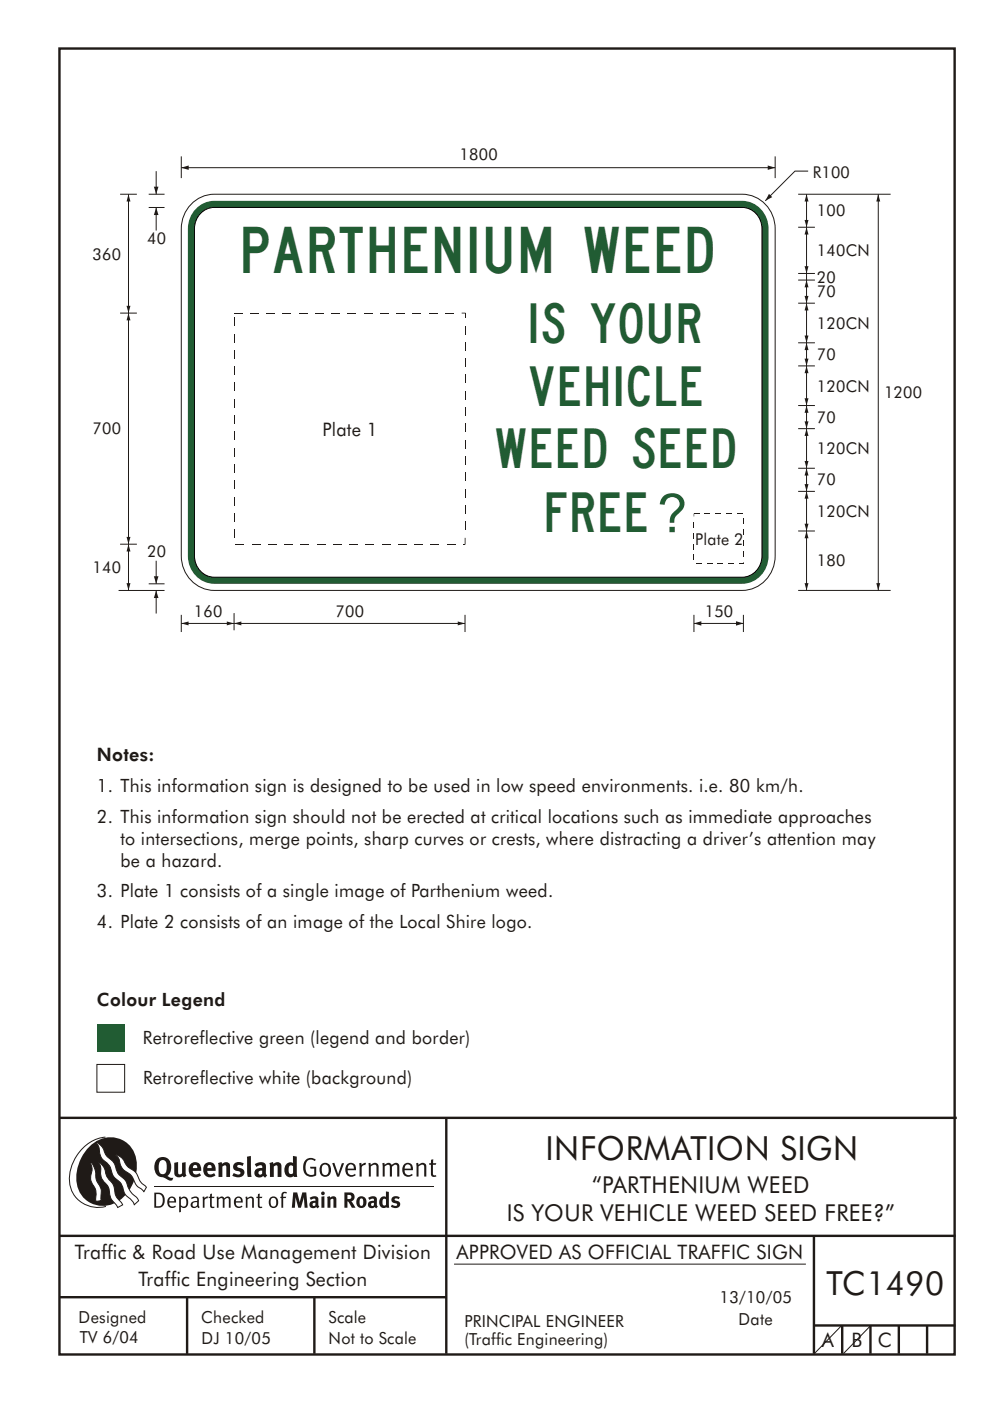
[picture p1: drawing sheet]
<svg xmlns="http://www.w3.org/2000/svg" width="210mm" height="297mm" viewBox="0 0 210 297" stroke-linecap="round" stroke-linejoin="round" font-family="sans-serif">
<g fill="none" stroke="#1f1a17" stroke-width=".51">
<path d="M12.6 10.3h189.9v276.9h-189.9zM12.7 237h190.3M94.7 236.9v50.1M12.7 262h190M12.7 275h82M39.7 275v12M66.7 275v12M172.7 262v25M172.7 281h30M178.7 281v6M184.7 281v6M190.7 281v6"/>
<path d="M196.7 281v6"/>
</g>
<path d="M96.3 268h74.7" fill="none" stroke="#1f1a17" stroke-width=".21"/>
<path d="M20.6 217.2h5.8v5.9h-5.8z" fill="#215c33"/>
<path d="M20.6 225.7h5.8v5.9h-5.8z" fill-rule="evenodd" fill="#fff" stroke="#1f1a17" stroke-width=".21"/>
<g fill="#1f1a17">
<path d="M64.9 245.9a1.61 1.61 0 0 1 2.1 0l-.2 .3a1.17 1.17 0 0 0-1.4-.2 1.17 1.17 0 0 0-.6 1.3 1.42 1.42 0 0 0 1.2 1.8l.7-.1v-1.2h-.8l-.1-.4h1.3v1.8a1.82 1.82 0 0 1-2.2 0 1.82 1.82 0 0 1-.6-2.1l.2-.7z" fill-rule="evenodd"/>
<path d="M68.2 246.8a1.77 1.77 0 0 0 .4 2.6 1.39 1.39 0 0 0 1.4-.4 1.39 1.39 0 0 0 .2-1.5 1.19 1.19 0 0 0-2-.7zM68.5 247a.83 .83 0 0 1 1 .1 .83 .83 0 0 1 .2 1 .75 .75 0 0 1-.6 1 .75 .75 0 0 1-.8-.8v-.9z" fill-rule="evenodd"/>
<path d="M70.5 246.6l.4-.1 .8 2.5 .8-2.4h.5l-1.1 2.9h-.4z" fill-rule="evenodd"/>
<path d="M73.6 246.9a1.74 1.74 0 0 0 .5 2.5h.9l.5-.3-.2-.2a.89 .89 0 0 1-1.1 .2 .89 .89 0 0 1-.4-1h1.7a1.15 1.15 0 0 0-.4-1.4 1.15 1.15 0 0 0-1.5 .2zM74 247.1a.67 .67 0 0 1 .8-.1 .67 .67 0 0 1 .3 .8h-1.3z" fill-rule="evenodd"/>
<path d="M76.2 246.6l.4-.1 .1 .5 .5-.4h.5l-.2 .4a.61 .61 0 0 0-.8 .7v1.8h-.4z" fill-rule="evenodd"/>
<path d="M78.1 246.6l.5-.1 .1 .5a.89 .89 0 0 1 .9-.5 .89 .89 0 0 1 .7 .8v2.2h-.4v-2.2l-.1-.3-.3-.1-.8 .4v2.2h-.4z" fill-rule="evenodd"/>
<path d="M81.1 246.6l.4-.1 .1 .5a.83 .83 0 0 1 .8-.5 .83 .83 0 0 1 .7 .5 .86 .86 0 0 1 .9-.5 .86 .86 0 0 1 .7 .8v2.2h-.4l-.1-2.4a.5 .5 0 0 0-.8 0l-.2 .3v2.1h-.5v-2.3l-.4-.2-.7 .3v2.2h-.4z" fill-rule="evenodd"/>
<path d="M85.7 246.9a1.74 1.74 0 0 0 .5 2.5h.9l.5-.3-.2-.2a.89 .89 0 0 1-1.1 .2 .89 .89 0 0 1-.4-1h1.7a1.15 1.15 0 0 0-.5-1.4 1.15 1.15 0 0 0-1.4 .2zM86 247.1a.67 .67 0 0 1 .9-.1 .67 .67 0 0 1 .3 .8h-1.3z" fill-rule="evenodd"/>
<path d="M88.3 246.6l.4-.1 .1 .5a.89 .89 0 0 1 .9-.5 .89 .89 0 0 1 .7 .8v2.2h-.4v-2.2l-.1-.3-.3-.1-.8 .4v2.2h-.4z" fill-rule="evenodd"/>
<path d="M91.5 245.9l.4-.1v.8h.7l-.2 .4h-.5v2l.1 .2 .5-.1 .1 .3a.71 .71 0 0 1-1.2-.5v-1.9h-.3v-.4h.3z" fill-rule="evenodd"/>
<path d="M37 246.5l.8-.1v2a.46 .46 0 0 0 .2 .6 .46 .46 0 0 0 .6-.3v-2.2l.8-.1v2.3l.2 .6-.6 .3-.2-.3a1.03 1.03 0 0 1-1.2 .3 1.03 1.03 0 0 1-.6-1.1z" fill-rule="evenodd"/>
<path d="M40.4 246.8a1.64 1.64 0 0 0 0 2.3 1.64 1.64 0 0 0 2.3 .1l-.4-.5a.78 .78 0 0 1-.9 .3 .78 .78 0 0 1-.5-.8h1.8a1.37 1.37 0 0 0-.6-1.6 1.37 1.37 0 0 0-1.7 .2zM41 247.2a.48 .48 0 0 1 .7-.1 .48 .48 0 0 1 .2 .6h-1z" fill-rule="evenodd"/>
<path d="M43.5 246.8a1.65 1.65 0 0 0-.2 2 1.65 1.65 0 0 0 1.9 .7l.5-.3-.3-.5a.78 .78 0 0 1-.9 .3 .78 .78 0 0 1-.5-.8h1.8a1.37 1.37 0 0 0-.6-1.6 1.37 1.37 0 0 0-1.7 .2zM44.1 247.2a.48 .48 0 0 1 .6-.1 .48 .48 0 0 1 .2 .6h-.9z" fill-rule="evenodd"/>
<path d="M46.3 246.6l.7-.2 .1 .4a.95 .95 0 0 1 1-.4 .95 .95 0 0 1 .7 .9v2.2h-.8v-2.2l-.3-.2-.5 .3v2.1h-.8z" fill-rule="evenodd"/>
<path d="M49.7 246.8a1.73 1.73 0 0 1 2-.2l-.2 .6-.6-.2a.42 .42 0 0 0-.6 .3l.2 .2a1.23 1.23 0 0 1 1.4 1.1 1.47 1.47 0 0 1-2.3 .8l-.3-.1 .3-.6 .7 .3a.47 .47 0 0 0 .7-.3 .87 .87 0 0 0-1-.5l-.4-.3-.1-.3z" fill-rule="evenodd"/>
<path d="M54.1 246.8l.3 .6 .3-.2a.62 .62 0 0 1 .9 0v.4a1.21 1.21 0 0 0-1.3 .4 1.21 1.21 0 0 0-.2 1.3 1.19 1.19 0 0 0 1.7 0l.5 .4 .4-.5-.3-.4v-1.3a.96 .96 0 0 0-1.3-1.1zM55 248.3l.6-.1v.6a.43 .43 0 0 1-.6 .2 .43 .43 0 0 1 0-.7z" fill-rule="evenodd"/>
<path d="M57.2 246.6l.7-.2 .1 .4a.95 .95 0 0 1 1-.4 .95 .95 0 0 1 .7 .9v2.2h-.8v-2.2l-.3-.2-.5 .3v2.1h-.8z" fill-rule="evenodd"/>
<path d="M62.2 245.1v1.5a1.29 1.29 0 0 0-1.4 .1 1.29 1.29 0 0 0-.5 1.4 1.24 1.24 0 0 0 .5 1.3 1.24 1.24 0 0 0 1.5-.1l.1 .2h.7l-.1-4.3zM61.5 247.1h.4l.3 .2v1.4l-.3 .2a.48 .48 0 0 1-.6-.4 1.52 1.52 0 0 1 .2-1.4z" fill-rule="evenodd"/>
<path d="M52.4 245.2l.8-.1 .2 4.4h-.8l-.1-.1z" fill-rule="evenodd"/>
</g>
<path d="M22.4 241.1a9 9 0 0 0-7.4 10.9 6.2 6.2 0 0 0 7.5 3.8M32.7 251.6h59.4" fill="none" stroke="#1f1a17" stroke-width=".21"/>
<path d="M19.1 243a5.7 5.7 0 0 1 6.5-1.4 5.7 5.7 0 0 1 3.4 5.7 8.6 8.6 0 0 1-6.2 8.3 5.7 5.7 0 0 1-6.5-7 9.9 9.9 0 0 1 2.8-5.6z" fill-rule="evenodd" fill="#1f1a17"/>
<path d="M24.4 244.8a3.1 3.1 0 0 1 2.3 2.1l.8 .8a3.2 3.2 0 0 1 2 2.3l.4 .7 1.2 1-.6 1-.2-.4a3.5 3.5 0 0 1-1.9-2 3.8 3.8 0 0 0-2.1-2.2 3.5 3.5 0 0 1-1-2.2zM20.4 242.2a3.4 3.4 0 0 1 1.9 2.4l.7 .9a3.3 3.3 0 0 1 1.7 2.5 4.4 4.4 0 0 0 1.7 2.1l.3 .3a6.1 6.1 0 0 0 2.5 3.7l.2 .5-.9 .8a6.1 6.1 0 0 0-1.9-2.2l-.4-.7a3.6 3.6 0 0 0-1.9-2.8l-.6-1a3.6 3.6 0 0 0-1.9-2.8 3.7 3.7 0 0 1-.8-2.5zM21 246.4a3.4 3.4 0 0 1 1.5 2.7l.6 .9a3.8 3.8 0 0 1 1.4 3.2l.3 .7 1.2 1.6-1 .5-.5-.8a3.2 3.2 0 0 1-1.3-2.7 4.3 4.3 0 0 0-1.4-2.3 4.7 4.7 0 0 1-.5-2.9zM19.2 246.4a5.1 5.1 0 0 1 1.2 3.6l.3 .7a3.1 3.1 0 0 1 .7 3l.1 .9-1.1 .1-.1-.8a3.5 3.5 0 0 0-.9-3.2 3.6 3.6 0 0 1 .1-2.5z" fill-rule="evenodd" fill="#fff" stroke="#1f1a17" stroke-width=".21"/>
<g fill="#1f1a17">
<path d="M33.4 245.7a2.51 2.51 0 0 0 .4 3.8l.8 .1a2.78 2.78 0 0 0 2 .6l.2-.5h-.6l-.7-.4a2.56 2.56 0 0 0 0-3.7 1.83 1.83 0 0 0-2.1 .1zM34 246.1a.87 .87 0 0 1 1 0 .87 .87 0 0 1 .4 1v.4a1.17 1.17 0 0 1-.9 1.4h-.3a2.38 2.38 0 0 1-.2-2.8z" fill-rule="evenodd"/>
<path d="M33.1 253.2v2.5a1.12 1.12 0 0 0 1.2-.2 1.12 1.12 0 0 0 .2-1.2l-.1-.6-.3-.4zM32.7 252.9h1.1a1.67 1.67 0 0 1 1.2 1.6 1.67 1.67 0 0 1-1.3 1.6h-1zM36.1 254.1l-.2 .6h1.1a.55 .55 0 0 0-.3-.7 .55 .55 0 0 0-.6 .1zM35.8 254a.95 .95 0 0 1 1.2-.2 .95 .95 0 0 1 .4 1.2h-1.5a.72 .72 0 0 0 .4 .8 .72 .72 0 0 0 .9-.2l.1 .2a1.15 1.15 0 0 1-1.5 .1 1.15 1.15 0 0 1-.2-1.5zM38.4 254.3v1.2a.7 .7 0 0 0 .9 .2 .7 .7 0 0 0 .2-1 .61 .61 0 0 0-.4-.7 .61 .61 0 0 0-.7 .3zM38 253.7h.3l.1 .3a.95 .95 0 0 1 1.2-.1 .95 .95 0 0 1 .3 1.2 .92 .92 0 0 1-.5 .9 .92 .92 0 0 1-1-.1v1.1h-.4zM40.9 255.1a.5 .5 0 0 0 .2 .8 .5 .5 0 0 0 .7-.4v-.6zM40.5 254a1 1 0 0 1 1.7 .3v1.3l.2 .3-.2 .3-.3-.4a.78 .78 0 0 1-1.4-.1 .78 .78 0 0 1 .8-1l.5-.1a.58 .58 0 0 0-.3-.6 .58 .58 0 0 0-.7 .2zM43 253.8l.3-.1 .1 .4 .3-.3 .5-.1-.2 .4a.52 .52 0 0 0-.6 .5v1.5h-.4zM44.6 253.2l.4-.1-.1 .6h.6l-.1 .3h-.5v1.5a.35 .35 0 0 0 .6 .3v.2a.57 .57 0 0 1-.6 .1 .57 .57 0 0 1-.3-.5v-1.6h-.3v-.3h.3zM45.9 253.8l.4-.1 .1 .3 .2-.2a.64 .64 0 0 1 1 .3 .7 .7 0 0 1 .8-.4 .7 .7 0 0 1 .5 .6v1.8h-.4v-1.8l-.2-.3-.7 .4v1.7h-.3v-1.7a.38 .38 0 0 0-.3-.4 .38 .38 0 0 0-.5 .2l-.1 .1v1.8h-.4zM50.2 254.1l-.2 .6h1.1a.55 .55 0 0 0-.2-.7 .55 .55 0 0 0-.7 .1zM49.9 254a.95 .95 0 0 1 1.2-.2 .95 .95 0 0 1 .4 1.2h-1.5a.72 .72 0 0 0 .4 .8 .72 .72 0 0 0 .9-.2l.1 .2a1.15 1.15 0 0 1-1.5 .1 1.15 1.15 0 0 1-.2-1.5zM52.1 253.8l.3-.1 .1 .3a.72 .72 0 0 1 .8-.3 .72 .72 0 0 1 .6 .6v1.8h-.4v-1.6a.45 .45 0 0 0-.3-.5 .45 .45 0 0 0-.5 .2l-.2 .1v1.8h-.3zM54.7 253.2l.4-.1v.6h.6l-.1 .3h-.5v1.5a.35 .35 0 0 0 .5 .3v.2a.57 .57 0 0 1-.6 .1 .57 .57 0 0 1-.3-.5v-1.6h-.3v-.3h.3zM57.6 254.1l-.2 .7a.65 .65 0 0 0 .3 .9 .65 .65 0 0 0 .8-.2l.1-.1a.93 .93 0 0 0-.7-1.4zM57.3 254a1.12 1.12 0 0 1 1.4 0 1.12 1.12 0 0 1 .2 1.5 1.01 1.01 0 0 1-1.2 .6 1.01 1.01 0 0 1-.7-1.2zM59.9 252.9l.5-.2 .5 .1-.2 .3-.3-.1-.3 .2v.5h.6l-.1 .3h-.5v2.1h-.4v-2.1h-.2v-.3h.2zM62.2 252.8l-.3 3.3h.7l.1-2.3 .6 2.3h.5l.7-2.3 .1 2.3h.7l-.3-3.3h-.9l-.5 2.2-.5-2.2zM65.7 254l.3 .4a.51 .51 0 0 1 .5-.3 .51 .51 0 0 1 .4 .4v.1a.88 .88 0 0 0-1.1 .3 .88 .88 0 0 0 .2 1.2 .9 .9 0 0 0 1.1-.2l.3 .3 .4-.4-.3-.3v-1a.87 .87 0 0 0-.4-.9 .87 .87 0 0 0-1 .2zM66.4 255.1l.5-.1v.5l-.1 .2h-.3l-.2-.2zM68.2 253.7v2.4h.6v-2.5zM68.1 253a.4 .4 0 0 0 .8 0 .4 .4 0 0 0-.8 0zM69.4 253.8l.1 2.3h.6v-1.7a.33 .33 0 0 1 .4-.3 .33 .33 0 0 1 .2 .4v1.6h.7v-1.8a.75 .75 0 0 0-.6-.6 .75 .75 0 0 0-.8 .2v-.3zM73.1 252.8v3.3h.6v-1.4l.3 .2 .7 1.2h.7l-.9-1.4a.94 .94 0 0 0 .7-1.1 .94 .94 0 0 0-.9-.8zM73.7 253.3a.51 .51 0 0 1 .7 .2 .51 .51 0 0 1-.1 .7h-.6zM75.9 254a1.19 1.19 0 0 0-.1 1.7 1.19 1.19 0 0 0 1.7 0 1.19 1.19 0 0 0 0-1.7 1.19 1.19 0 0 0-1.6 0zM76.5 254.2l.2-.1a.99 .99 0 0 1 0 1.6 1.06 1.06 0 0 1-.2-1.5zM78.1 254l.3 .4a.51 .51 0 0 1 .5-.3 .51 .51 0 0 1 .4 .4v.1a.88 .88 0 0 0-1.1 .3 .88 .88 0 0 0 .2 1.2 .9 .9 0 0 0 1.1-.2l.3 .3 .4-.4-.2-.3v-1a.87 .87 0 0 0-.5-.9 .87 .87 0 0 0-1 .2zM78.9 255.1l.4-.1v.5l-.1 .2h-.3l-.2-.2zM81.9 252.6v1.2a1.2 1.2 0 0 0-1.4 .5 1.2 1.2 0 0 0 .2 1.5l.5 .3 .8-.2v.2h.6l-.1-3.4zM81.4 254.2l.5 .1-.1 1.2a.46 .46 0 0 1-.5 0 .46 .46 0 0 1-.2-.6zM83.3 253.8a.79 .79 0 0 0-.2 1 .79 .79 0 0 0 1 .4 .33 .33 0 0 1 0 .5 .33 .33 0 0 1-.5-.1l-.5-.2-.2 .5a1.15 1.15 0 0 0 1.2 .3 1.15 1.15 0 0 0 .8-1 1.49 1.49 0 0 0-1.2-.8 .4 .4 0 0 1 .3-.4 .4 .4 0 0 1 .4 .2l.2 .1 .2-.5a1.47 1.47 0 0 0-1.5 0z" fill-rule="evenodd"/>
</g>
<path d="M40.9 43a6.8 6.8 0 0 1 4.6-1.8h112a7.2 7.2 0 0 1 7 7.3v69.4a7.2 7.2 0 0 1-7 7.3h-112a7.2 7.2 0 0 1-7-7.3v-69.4a7.5 7.5 0 0 1 2.4-5.5zM178.5 281.1l-5.7 5.9" fill="none" stroke="#1f1a17" stroke-width=".21"/>
<path d="M41.5 44.3a5.5 5.5 0 0 1 4-1.7h112a5.8 5.8 0 0 1 5.6 5.9v69.4a5.8 5.8 0 0 1-5.6 5.9h-112a5.8 5.8 0 0 1-5.6-5.9v-69.4a6.1 6.1 0 0 1 1.6-4.2z" fill-rule="evenodd" fill="#215c33"/>
<path d="M42.8 45a4 4 0 0 1 2.7-1h112a4.4 4.4 0 0 1 4.2 4.5v69.4a4.4 4.4 0 0 1-4.2 4.5h-112a4.4 4.4 0 0 1-4.2-4.5v-69.4a4.7 4.7 0 0 1 1.5-3.5z" fill-rule="evenodd" fill="#fff" stroke="#000" stroke-width=".21"/>
<g fill="#1f1a17">
<path d="M49.7 66.3h1.7v.2h-1.7z"/>
<path d="M53.1 66.3h1.8v.2h-1.8z"/>
<path d="M56.6 66.3h1.7v.2h-1.7z"/>
<path d="M60 66.3h1.7v.2h-1.7z"/>
<path d="M63.5 66.3h1.7v.2h-1.7z"/>
<path d="M66.9 66.3h1.7v.2h-1.7z"/>
<path d="M70.4 66.3h1.7v.2h-1.7z"/>
<path d="M73.8 66.3h1.7v.2h-1.7z"/>
<path d="M77.3 66.3h1.7v.2h-1.7z"/>
<path d="M80.7 66.3h1.7v.2h-1.7z"/>
<path d="M84.2 66.3h1.7v.2h-1.7z"/>
<path d="M87.6 66.3h1.7v.2h-1.7z"/>
<path d="M91.1 66.3h1.7v.2h-1.7z"/>
<path d="M94.5 66.3h1.7v.2h-1.7z"/>
<path d="M98 66.3l.8 .1-.8 .1z"/>
<path d="M98.6 66.4h.2v1h-.2z"/>
<path d="M98.6 69.1h.2v1.7h-.2z"/>
<path d="M98.6 72.6h.2v1.7h-.2z"/>
<path d="M98.6 76h.2v1.7h-.2z"/>
<path d="M98.6 79.5h.2v1.7h-.2z"/>
<path d="M98.6 82.9h.2v1.8h-.2z"/>
<path d="M98.6 86.4h.2v1.7h-.2z"/>
<path d="M98.6 89.8h.2v1.8h-.2z"/>
<path d="M98.6 93.3h.2v1.7h-.2z"/>
<path d="M98.6 96.8h.2v1.7h-.2z"/>
<path d="M98.6 100.2h.2v1.7h-.2z"/>
<path d="M98.6 103.7h.2v1.7h-.2z"/>
<path d="M98.6 107.1h.2v1.7h-.2z"/>
<path d="M98.6 110.6h.2v1.7h-.2z"/>
<path d="M98.6 114h.2v1.5l-.2-.1z"/>
<path d="M98.3 115.3h.4v.2h-.4z"/>
<path d="M94.9 115.3h1.7v.2h-1.7z"/>
<path d="M91.4 115.3h1.7v.2h-1.7z"/>
<path d="M88 115.3h1.7v.2h-1.7z"/>
<path d="M84.5 115.3h1.7v.2h-1.7z"/>
<path d="M81.1 115.3h1.7v.2h-1.7z"/>
<path d="M77.6 115.3h1.7v.2h-1.7z"/>
<path d="M74.2 115.3h1.7v.2h-1.7z"/>
<path d="M70.7 115.3h1.7v.2h-1.7z"/>
<path d="M67.3 115.3h1.7v.2h-1.7z"/>
<path d="M63.8 115.3h1.7v.2h-1.7z"/>
<path d="M60.4 115.3h1.7v.2h-1.7z"/>
<path d="M56.9 115.3h1.8v.2h-1.8z"/>
<path d="M53.5 115.3h1.7v.2h-1.7z"/>
<path d="M50 115.3h1.8v.2h-1.8z"/>
<path d="M49.6 112.3h.2v1.7h-.2z"/>
<path d="M49.6 108.8h.2v1.7h-.2z"/>
<path d="M49.6 105.4h.2v1.7h-.2z"/>
<path d="M49.6 101.9h.2v1.7h-.2z"/>
<path d="M49.6 98.5h.2v1.7h-.2z"/>
<path d="M49.6 95h.2v1.7h-.2z"/>
<path d="M49.6 91.5h.2v1.8h-.2z"/>
<path d="M49.6 88.1h.2v1.7h-.2z"/>
<path d="M49.6 84.6h.2v1.8h-.2z"/>
<path d="M49.6 81.2h.2v1.7h-.2z"/>
<path d="M49.6 77.7h.2v1.7h-.2z"/>
<path d="M49.6 74.3h.2v1.7h-.2z"/>
<path d="M49.6 70.8h.2v1.7h-.2z"/>
<path d="M49.6 67.3h.2v1.8h-.2z"/>
<path d="M147.2 108.9h1.2v.1h-1.2z"/>
<path d="M149.5 108.9h1.2v.1h-1.2z"/>
<path d="M151.8 108.9h1.1v.1h-1.1z"/>
<path d="M154.1 108.9h1.1v.1h-1.1z"/>
<path d="M156.4 108.9h1.1v.1h-1.1z"/>
<path d="M157.7 109.9h.1v1.2h-.1z"/>
<path d="M157.7 112.2h.1v1.2h-.1z"/>
<path d="M157.7 114.5h.1v1.2h-.1z"/>
<path d="M157.7 116.8h.1v1.2h-.1z"/>
<path d="M157.7 119.2h.1v.3z"/>
<path d="M156.9 119.4h.8v.1h-.8z"/>
<path d="M154.6 119.4h1.1v.1h-1.1z"/>
<path d="M152.3 119.4h1.1v.1h-1.1z"/>
<path d="M150 119.4h1.1v.1h-1.1z"/>
<path d="M147.7 119.4h1.1v.1h-1.1z"/>
<path d="M147.2 117.6h.1v1.2h-.1z"/>
<path d="M147.2 115.3h.1v1.2h-.1z"/>
<path d="M147.2 113h.1v1.1h-.1z"/>
<path d="M147.2 110.7h.1v1.1h-.1z"/>
<path d="M147.2 108.9l.1 .6h-.1z"/>
</g>
<path d="M38.5 35.6h126" fill="none" stroke="#1f1a17" stroke-width=".21"/>
<g fill="#1f1a17">
<path d="M38.4 35.6l1.6-.5-1.5 .5 1.5-.5v.9z" fill-rule="evenodd"/>
<path d="M162.9 35.1l1.6 .5-1.6 .4v-.9l1.6 .5z" fill-rule="evenodd"/>
</g>
<path d="M171.1 112.6v12.6" fill="none" stroke="#1f1a17" stroke-width=".21"/>
<g fill="#1f1a17">
<path d="M170.7 123.6h.8l-.4 1.6z" fill-rule="evenodd"/>
<path d="M171.1 112.6l.4 1.5h-.8z" fill-rule="evenodd"/>
</g>
<path d="M38.5 33.2v4.6M169.3 112.6h3.6M171.1 104.2v8.4M169.3 125.2h19.7" fill="none" stroke="#1f1a17" stroke-width=".21"/>
<g fill="#1f1a17">
<path d="M170.7 111h.8l-.4 1.6z" fill-rule="evenodd"/>
<path d="M171.1 104.2l.4 1.5h-.8z" fill-rule="evenodd"/>
</g>
<path d="M171.1 99.3v4.9M169.3 104.2h3.6" fill="none" stroke="#1f1a17" stroke-width=".21"/>
<g fill="#1f1a17">
<path d="M170.7 102.6h.8l-.4 1.6z" fill-rule="evenodd"/>
<path d="M171.1 99.3l.4 1.5h-.8z" fill-rule="evenodd"/>
</g>
<path d="M171.1 48.2v9.8" fill="none" stroke="#1f1a17" stroke-width=".21"/>
<g fill="#1f1a17">
<path d="M170.7 56.4h.8l-.4 1.6z" fill-rule="evenodd"/>
<path d="M171.1 48.2l.4 1.5h-.8z" fill-rule="evenodd"/>
</g>
<path d="M169.3 48.2h3.6M171.1 41.2v7" fill="none" stroke="#1f1a17" stroke-width=".21"/>
<g fill="#1f1a17">
<path d="M170.7 46.6h.8l-.4 1.6z" fill-rule="evenodd"/>
<path d="M171.1 41.2l.4 1.5h-.8z" fill-rule="evenodd"/>
</g>
<path d="M171.5 36.3h-2.8l-6.3 6.3M169.3 41.2h19.7" fill="none" stroke="#1f1a17" stroke-width=".21"/>
<path d="M163.1 41.1l.7 .7-1.4 .8 .7-1.5-.7 1.5z" fill-rule="evenodd" fill="#1f1a17"/>
<path d="M164.5 33.2v4.6M169.3 99.3h3.6M171.1 90.9v8.4" fill="none" stroke="#1f1a17" stroke-width=".21"/>
<g fill="#1f1a17">
<path d="M170.7 97.7h.8l-.4 1.6z" fill-rule="evenodd"/>
<path d="M171.1 90.9l.4 1.5h-.8z" fill-rule="evenodd"/>
</g>
<path d="M169.3 90.9h3.6M171.1 86v4.9" fill="none" stroke="#1f1a17" stroke-width=".21"/>
<g fill="#1f1a17">
<path d="M170.7 89.3h.8l-.4 1.6z" fill-rule="evenodd"/>
<path d="M171.1 86l.4 1.5h-.8z" fill-rule="evenodd"/>
</g>
<path d="M171.1 77.6v8.4M169.3 86h3.6" fill="none" stroke="#1f1a17" stroke-width=".21"/>
<g fill="#1f1a17">
<path d="M170.7 84.4h.8l-.4 1.6z" fill-rule="evenodd"/>
<path d="M171.1 77.6l.4 1.5h-.8z" fill-rule="evenodd"/>
</g>
<path d="M169.3 77.6h3.6M171.1 72.7v4.9" fill="none" stroke="#1f1a17" stroke-width=".21"/>
<g fill="#1f1a17">
<path d="M170.7 76h.8l-.4 1.6z" fill-rule="evenodd"/>
<path d="M171.1 72.7l.4 1.5h-.8z" fill-rule="evenodd"/>
</g>
<path d="M169.3 72.7h3.6M171.1 64.3v8.4" fill="none" stroke="#1f1a17" stroke-width=".21"/>
<g fill="#1f1a17">
<path d="M170.7 71.1h.8l-.4 1.6z" fill-rule="evenodd"/>
<path d="M171.1 64.3l.4 1.5h-.8z" fill-rule="evenodd"/>
</g>
<path d="M171.1 59.4v4.9M169.3 64.3h3.6" fill="none" stroke="#1f1a17" stroke-width=".21"/>
<g fill="#1f1a17">
<path d="M170.7 62.7h.8l-.4 1.6z" fill-rule="evenodd"/>
<path d="M171.1 59.4l.4 1.5h-.8z" fill-rule="evenodd"/>
</g>
<path d="M169.3 59.4h3.6M169.3 58h3.6M171.1 58v1.4M186.3 41.2v84" fill="none" stroke="#1f1a17" stroke-width=".21"/>
<g fill="#1f1a17">
<path d="M185.9 123.6h.9l-.5 1.6z" fill-rule="evenodd"/>
<path d="M186.3 41.2l.5 1.5h-.9z" fill-rule="evenodd"/>
</g>
<path d="M25.2 125.2h9.7M31.6 123.8h3.3M33.1 125.2v4.9" fill="none" stroke="#1f1a17" stroke-width=".21"/>
<path d="M33.1 125.2l-.5 1.6 .5-1.6 .5 1.6h-1z" fill-rule="evenodd" fill="#1f1a17"/>
<path d="M38.5 130.4v3.6M98.7 130.4v3.6M147.2 132.2h10.5" fill="none" stroke="#1f1a17" stroke-width=".21"/>
<g fill="#1f1a17">
<path d="M147.2 132.2l1.6-.5-1.6 .5 1.6-.5v.9z" fill-rule="evenodd"/>
<path d="M156.2 131.7l1.6 .5-1.6 .4v-.9l1.5 .5z" fill-rule="evenodd"/>
</g>
<path d="M33.1 118.9v4.9M147.2 130.4v3.6M157.7 130.4v3.6" fill="none" stroke="#1f1a17" stroke-width=".21"/>
<path d="M32.6 122.2h1l-.5 1.6 .5-1.6-.5 1.6z" fill-rule="evenodd" fill="#1f1a17"/>
<path d="M31.6 41.2h3.3M33.1 44v4.9" fill="none" stroke="#1f1a17" stroke-width=".21"/>
<path d="M33.1 44l-.5 1.6 .5-1.6 .5 1.6h-1z" fill-rule="evenodd" fill="#1f1a17"/>
<path d="M33.1 36.3v4.9" fill="none" stroke="#1f1a17" stroke-width=".21"/>
<path d="M32.6 39.6h1l-.5 1.6 .5-1.6-.5 1.6z" fill-rule="evenodd" fill="#1f1a17"/>
<path d="M31.6 44h3.3M27.3 115.4v9.8" fill="none" stroke="#1f1a17" stroke-width=".21"/>
<g fill="#1f1a17">
<path d="M26.8 123.6h.9l-.4 1.6z" fill-rule="evenodd"/>
<path d="M27.3 115.4l.4 1.5h-.9z" fill-rule="evenodd"/>
</g>
<path d="M27.3 66.4v49M25.5 115.4h3.5" fill="none" stroke="#1f1a17" stroke-width=".21"/>
<g fill="#1f1a17">
<path d="M26.8 113.8h.9l-.4 1.6z" fill-rule="evenodd"/>
<path d="M27.3 66.4l.4 1.5h-.9z" fill-rule="evenodd"/>
</g>
<path d="M27.3 41.2v25.2M25.5 66.4h3.5" fill="none" stroke="#1f1a17" stroke-width=".21"/>
<g fill="#1f1a17">
<path d="M26.8 64.8h.9l-.4 1.6z" fill-rule="evenodd"/>
<path d="M27.3 41.2l.4 1.5h-.9z" fill-rule="evenodd"/>
</g>
<path d="M25.5 41.2h3.5M38.5 132.2h11.2" fill="none" stroke="#1f1a17" stroke-width=".21"/>
<g fill="#1f1a17">
<path d="M48.1 131.8l1.6 .4-1.6 .4 1.6-.4-1.6 .4z" fill-rule="evenodd"/>
<path d="M38.5 132.2l1.5-.4v.8z" fill-rule="evenodd"/>
</g>
<path d="M49.7 132.2h49M49.7 130v3.6" fill="none" stroke="#1f1a17" stroke-width=".21"/>
<g fill="#1f1a17">
<path d="M97.1 131.8l1.6 .4-1.6 .4 1.6-.4-1.6 .4z" fill-rule="evenodd"/>
<path d="M49.7 132.2l1.5-.4v.8z" fill-rule="evenodd"/>
</g>
<path d="M184.7 281.1l-5.7 5.9" fill="none" stroke="#1f1a17" stroke-width=".21"/>
<text font-size="11.4" fill="#215c33" x="139.5" y="112.8">?</text>
<text font-size="9.8" fill="#215c33" x="51.6" y="58">PARTHENIUM WEED</text>
<g font-size="8.4" fill="#215c33">
<text x="112.6" y="72.7">IS YOUR</text>
<text x="112.4" y="86">VEHICLE</text>
<text x="105.3" y="99.3">WEED SEED</text>
<text x="116" y="112.8">FREE</text>
</g>
<g font-size="7.1" fill="#1f1a17">
<text x="115.8" y="246">INFORMATION SIGN</text>
<text x="175.4" y="274.5">TC1490</text>
</g>
<g font-size="4.9" fill="#1f1a17">
<text x="125.6" y="253">“PARTHENIUM WEED</text>
<text x="107.5" y="258.9">IS YOUR VEHICLE WEED SEED FREE?”</text>
</g>
<g font-size="4.2" fill="#1f1a17">
<text x="15.9" y="267">Traffic &amp; Road Use Management Division</text>
<text x="96.8" y="267">APPROVED AS OFFICIAL TRAFFIC SIGN</text>
<text x="29.4" y="272.6">Traffic Engineering Section</text>
<text x="174.3" y="285.6">A</text>
<text x="180.6" y="285.6">B</text>
<text x="186.2" y="285.6">C</text>
</g>
<text font-size="4" fill="#1f1a17" x="68.4" y="92.3">Plate 1</text>
<g font-size="3.9" fill="#1f1a17">
<text x="20.6" y="161.3">Notes:</text>
<text x="20.6" y="167.9">1. This information sign is designed to be used in low speed environments. i.e. 80 km/h.</text>
<text x="20.6" y="174.4">2. This information sign should not be erected at critical locations such as immediate approaches</text>
<text x="25.6" y="179.1">to intersections, merge points, sharp curves or crests, where distracting a driver’s attention may</text>
<text x="25.6" y="183.7">be a hazard.</text>
<text x="20.6" y="190.3">3. Plate 1 consists of a single image of Parthenium weed.</text>
<text x="20.6" y="196.8">4. Plate 2 consists of an image of the Local Shire logo.</text>
<text x="20.6" y="213.2">Colour Legend</text>
<text x="30.3" y="221.4">Retroreflective green (legend and border)</text>
<text x="30.4" y="229.9">Retroreflective white (background)</text>
</g>
<g font-size="3.5" fill="#1f1a17">
<text x="97.5" y="33.9">1800</text>
<text x="172.4" y="37.7">R100</text>
<text x="173.3" y="45.9">100</text>
<text x="31.2" y="51.7">40</text>
<text x="19.7" y="55">360</text>
<text x="173.3" y="54.3">140CN</text>
<text x="173.3" y="59.9">20</text>
<text x="173.3" y="63">70</text>
<text x="173.3" y="69.7">120CN</text>
<text x="173.3" y="76.3">70</text>
<text x="173.3" y="83">120CN</text>
<text x="173.3" y="89.6">70</text>
<text x="187.6" y="84.4">1200</text>
<text x="19.7" y="92.1">700</text>
<text x="173.3" y="96.3">120CN</text>
<text x="173.3" y="102.9">70</text>
<text x="173.3" y="109.6">120CN</text>
<text x="31.2" y="118.2">20</text>
<text x="147.5" y="115.7">Plate 2</text>
<text x="19.7" y="121.5">140</text>
<text x="173.3" y="120.1">180</text>
<text x="41.1" y="130.8">160</text>
<text x="71.2" y="130.8">700</text>
<text x="149.5" y="130.8">150</text>
<text x="16.7" y="280.5">Designed</text>
<text x="42.7" y="280.5">Checked</text>
<text x="69.7" y="280.5">Scale</text>
<text x="98.5" y="281.4">PRINCIPAL ENGINEER</text>
<text x="152.7" y="276.2">13/10/05</text>
<text x="156.7" y="281">Date</text>
<text x="16.9" y="284.8">TV 6/04</text>
<text x="42.8" y="285">DJ 10/05</text>
<text x="69.7" y="285">Not to Scale</text>
<text x="98.5" y="285.1">(Traffic Engineering)</text>
</g>
</svg>
